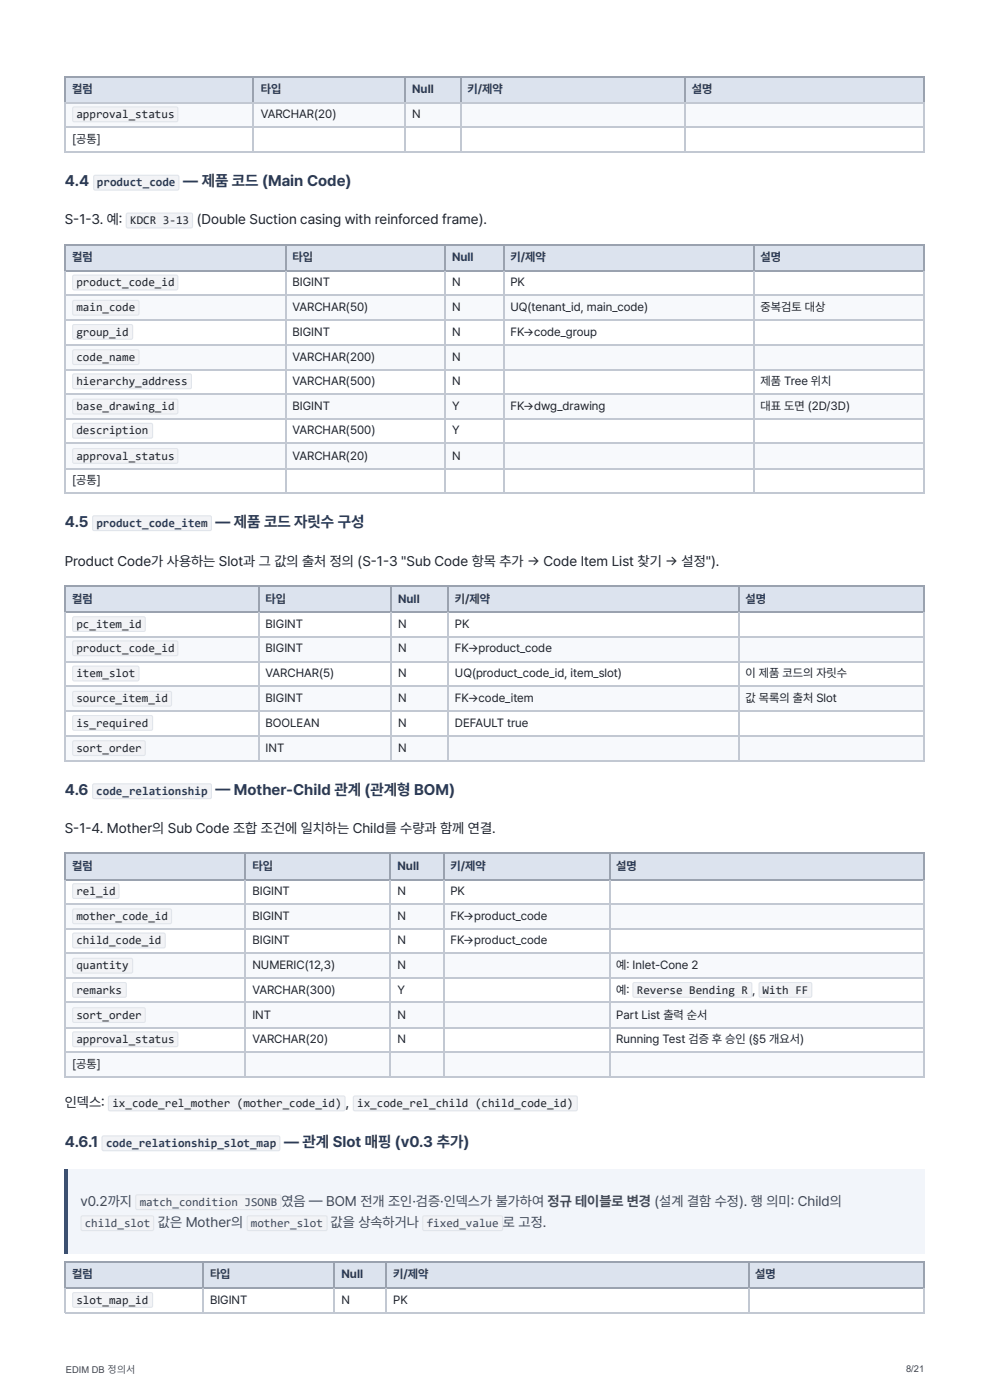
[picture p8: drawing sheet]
<svg xmlns="http://www.w3.org/2000/svg" width="210mm" height="297mm" viewBox="0 0 210 297" stroke-linecap="round" stroke-linejoin="round" font-family="sans-serif">
<g fill="#dce3ee">
<path d="M14 16.4h39.9v5.3h-39.9z"/>
<path d="M53.9 16.4h32.2v5.3h-32.2z"/>
<path d="M86.1 16.4h11.8v5.3h-11.8z"/>
<path d="M97.9 16.4h47.6v5.3h-47.6z"/>
<path d="M145.5 16.4h50.8v5.3h-50.8z"/>
</g>
<g fill="#f7f9fc">
<path d="M14 21.7h39.9v5.4h-39.9z"/>
<path d="M53.9 21.7h32.2v5.4h-32.2z"/>
<path d="M86.1 21.7h11.8v5.4h-11.8z"/>
<path d="M97.9 21.7h47.6v5.4h-47.6z"/>
<path d="M145.5 21.7h50.8v5.4h-50.8z"/>
</g>
<path d="M13.8 16.3h182.5M13.9 16.1v5.8M53.8 16.1v5.8M86 16.1v5.8M97.8 16.1v5.8M145.4 16.1v5.8M13.8 21.8h182.5" fill="none" stroke="#9aa2af" stroke-width=".22"/>
<path d="M196.2 16.1v5.8" fill="none" stroke="#9aa2af" stroke-width=".21"/>
<path d="M13.8 21.8h182.5M13.8 27h182.5M13.8 32.3h182.5M13.9 21.9v10.5M53.8 21.9v10.5M86 21.9v10.5M97.8 21.9v10.5M145.4 21.9v10.5" fill="none" stroke="#c2c8d2" stroke-width=".22"/>
<path d="M196.2 21.9v10.5" fill="none" stroke="#c2c8d2" stroke-width=".21"/>
<g fill="#dce3ee">
<path d="M14 52.1h46.6v5.3h-46.6z"/>
<path d="M60.6 52.1h34v5.3h-34z"/>
<path d="M94.6 52.1h12.2v5.3h-12.2z"/>
<path d="M106.8 52.1h53.2v5.3h-53.2z"/>
<path d="M160 52.1h36.3v5.3h-36.3z"/>
</g>
<g fill="#f7f9fc">
<path d="M14 62.8h46.6v5.1h-46.6z"/>
<path d="M60.6 62.8h34v5.1h-34z"/>
<path d="M94.6 62.8h12.2v5.1h-12.2z"/>
<path d="M106.8 62.8h53.2v5.1h-53.2z"/>
<path d="M160 62.8h36.3v5.1h-36.3z"/>
<path d="M14 73.3h46.6v5.1h-46.6z"/>
<path d="M60.6 73.3h34v5.1h-34z"/>
<path d="M94.6 73.3h12.2v5.1h-12.2z"/>
<path d="M106.8 73.3h53.2v5.1h-53.2z"/>
<path d="M160 73.3h36.3v5.1h-36.3z"/>
<path d="M14 83.8h46.6v5.1h-46.6z"/>
<path d="M60.6 83.8h34v5.1h-34z"/>
<path d="M94.6 83.8h12.2v5.1h-12.2z"/>
<path d="M106.8 83.8h53.2v5.1h-53.2z"/>
<path d="M160 83.8h36.3v5.1h-36.3z"/>
<path d="M14 94.3h46.6v5.1h-46.6z"/>
<path d="M60.6 94.3h34v5.1h-34z"/>
<path d="M94.6 94.3h12.2v5.1h-12.2z"/>
<path d="M106.8 94.3h53.2v5.1h-53.2z"/>
<path d="M160 94.3h36.3v5.1h-36.3z"/>
</g>
<path d="M13.8 52h182.5M13.8 57.6h182.5M13.9 51.9v5.8M60.7 51.9v5.8M94.5 51.9v5.8M107 51.9v5.8M160.1 51.9v5.8" fill="none" stroke="#9aa2af" stroke-width=".22"/>
<path d="M196.2 51.9v5.8" fill="none" stroke="#9aa2af" stroke-width=".21"/>
<g fill="none" stroke="#c2c8d2" stroke-width=".22">
<path d="M13.9 57.7v47.1M60.7 57.7v47.1M94.5 57.7v47.1M107 57.7v47.1M160.1 57.7v47.1M13.8 62.7h182.5M13.8 68h182.5M13.8 73.2h182.5M13.8 78.5h182.5M13.8 83.7h182.5M13.8 89h182.5M13.8 94.2h182.5"/>
<path d="M13.8 99.5h182.5M13.8 104.7h182.5"/>
</g>
<path d="M196.2 57.7v47.1" fill="none" stroke="#c2c8d2" stroke-width=".21"/>
<g fill="#dce3ee">
<path d="M14 124.4h41.1v5.6h-41.1z"/>
<path d="M55.1 124.4h28.1v5.6h-28.1z"/>
<path d="M83.2 124.4h12v5.6h-12z"/>
<path d="M95.2 124.4h61.7v5.6h-61.7z"/>
<path d="M156.9 124.4h39.4v5.6h-39.4z"/>
</g>
<g fill="#f7f9fc">
<path d="M14 135.1h41.1v5.4h-41.1z"/>
<path d="M55.1 135.1h28.1v5.4h-28.1z"/>
<path d="M83.2 135.1h12v5.4h-12z"/>
<path d="M95.2 135.1h61.7v5.4h-61.7z"/>
<path d="M156.9 135.1h39.4v5.4h-39.4z"/>
<path d="M14 145.8h41.1v5.2h-41.1z"/>
<path d="M55.1 145.8h28.1v5.2h-28.1z"/>
<path d="M83.2 145.8h12v5.2h-12z"/>
<path d="M95.2 145.8h61.7v5.2h-61.7z"/>
<path d="M156.9 145.8h39.4v5.2h-39.4z"/>
<path d="M14 156.3h41.1v5.2h-41.1z"/>
<path d="M55.1 156.3h28.1v5.2h-28.1z"/>
<path d="M83.2 156.3h12v5.2h-12z"/>
<path d="M95.2 156.3h61.7v5.2h-61.7z"/>
<path d="M156.9 156.3h39.4v5.2h-39.4z"/>
</g>
<path d="M13.8 124.5h182.5M13.8 129.9h182.5M13.9 124.4v5.6M54.9 124.4v5.6M83.1 124.4v5.6M95.1 124.4v5.6M157 124.4v5.6" fill="none" stroke="#9aa2af" stroke-width=".22"/>
<path d="M196.2 124.4v5.6" fill="none" stroke="#9aa2af" stroke-width=".21"/>
<path d="M13.8 135.2h182.5M13.9 130v31.7M54.9 130v31.7M83.1 130v31.7M95.1 130v31.7M157 130v31.7M13.8 140.6h182.5M13.8 145.7h182.5M13.8 151.1h182.5M13.8 156.2h182.5M13.8 161.6h182.5" fill="none" stroke="#c2c8d2" stroke-width=".22"/>
<path d="M196.2 130v31.7" fill="none" stroke="#c2c8d2" stroke-width=".21"/>
<g fill="#dce3ee">
<path d="M14 181.3h38.2v5.4h-38.2z"/>
<path d="M52.2 181.3h30.8v5.4h-30.8z"/>
<path d="M83 181.3h11.1v5.4h-11.1z"/>
<path d="M94.1 181.3h35.3v5.4h-35.3z"/>
<path d="M129.4 181.3h66.9v5.4h-66.9z"/>
</g>
<g fill="#f7f9fc">
<path d="M14 192.1h38.2v5.1h-38.2z"/>
<path d="M52.2 192.1h30.8v5.1h-30.8z"/>
<path d="M83 192.1h11.1v5.1h-11.1z"/>
<path d="M94.1 192.1h35.3v5.1h-35.3z"/>
<path d="M129.4 192.1h66.9v5.1h-66.9z"/>
<path d="M14 202.5h38.2v5.2h-38.2z"/>
<path d="M52.2 202.5h30.8v5.2h-30.8z"/>
<path d="M83 202.5h11.1v5.2h-11.1z"/>
<path d="M94.1 202.5h35.3v5.2h-35.3z"/>
<path d="M129.4 202.5h66.9v5.2h-66.9z"/>
<path d="M14 213h38.2v5.2h-38.2z"/>
<path d="M52.2 213h30.8v5.2h-30.8z"/>
<path d="M83 213h11.1v5.2h-11.1z"/>
<path d="M94.1 213h35.3v5.2h-35.3z"/>
<path d="M129.4 213h66.9v5.2h-66.9z"/>
<path d="M14 223.5h38.2v5.2h-38.2z"/>
<path d="M52.2 223.5h30.8v5.2h-30.8z"/>
<path d="M83 223.5h11.1v5.2h-11.1z"/>
<path d="M94.1 223.5h35.3v5.2h-35.3z"/>
<path d="M129.4 223.5h66.9v5.2h-66.9z"/>
</g>
<path d="M13.8 181.2h182.5M13.8 186.8h182.5M13.9 181.1v5.8M52 181.1v5.8M82.9 181.1v5.8M94.2 181.1v5.8M129.5 181.1v5.8" fill="none" stroke="#9aa2af" stroke-width=".22"/>
<path d="M196.2 181.1v5.8" fill="none" stroke="#9aa2af" stroke-width=".21"/>
<g fill="none" stroke="#c2c8d2" stroke-width=".22">
<path d="M13.8 191.9h182.5M13.8 197.3h182.5M13.9 186.9v42M52 186.9v42M82.9 186.9v42M94.2 186.9v42M129.5 186.9v42M13.8 202.4h182.5M13.8 207.8h182.5M13.8 212.9h182.5M13.8 218.3h182.5M13.8 223.4h182.5"/>
<path d="M13.8 228.8h182.5"/>
</g>
<path d="M196.2 186.9v42" fill="none" stroke="#c2c8d2" stroke-width=".21"/>
<path d="M13.8 248.3h182.5v17.9h-182.5z" fill="#f2f5fa"/>
<path d="M13.8 248.3h.6v17.9h-.6z" fill="#1f4e8c"/>
<g fill="#dce3ee">
<path d="M14 268.2h29.2v5.3h-29.2z"/>
<path d="M43.2 268.2h27.9v5.3h-27.9z"/>
<path d="M71.1 268.2h11v5.3h-11z"/>
<path d="M82.1 268.2h76.8v5.3h-76.8z"/>
<path d="M158.9 268.2h37.4v5.3h-37.4z"/>
</g>
<path d="M13.8 268.1h182.5M13.8 273.6h182.5M13.9 268v5.8M43.1 268v5.8M71 268v5.8M82 268v5.8M159 268v5.8" fill="none" stroke="#9aa2af" stroke-width=".22"/>
<path d="M196.2 268v5.8" fill="none" stroke="#9aa2af" stroke-width=".21"/>
<path d="M13.8 278.8h182.5M13.9 273.8v5.1M43.1 273.8v5.1M71 273.8v5.1M82 273.8v5.1M159 273.8v5.1" fill="none" stroke="#c2c8d2" stroke-width=".22"/>
<path d="M196.2 273.8v5.1" fill="none" stroke="#c2c8d2" stroke-width=".21"/>
<path d="M15.5 22.7l.3-.1h21.7l.4 .4v2.6l-.5 .4h-21.7l-.4-.5v-2.4z" fill="#f2f3f6"/>
<path d="M15.5 22.8l21.9-.1 .4 .4v2.4l-.4 .4h-21.6l-.4-.4z" fill="none" stroke="#e1e5eb" stroke-width=".22"/>
<path d="M19.9 37.3l.3-.2h17.5l.4 .4v2.6l-.5 .4h-17.5l-.3-.5v-2.4z" fill="#f2f3f6"/>
<path d="M20 37.3l17.6-.1 .4 .4v2.4l-.4 .4h-17.4l-.3-.4z" fill="none" stroke="#e1e5eb" stroke-width=".22"/>
<path d="M26.8 45.3l.4-.1h13.4l.4 .3v2.6l-.5 .4h-13.4l-.4-.4v-2.5z" fill="#f2f3f6"/>
<path d="M26.9 45.4l13.8-.1 .2 .3v2.6l-.4 .2h-13.5l-.2-.3z" fill="none" stroke="#e1e5eb" stroke-width=".22"/>
<path d="M15.5 58.5l.3-.2h21.7l.4 .4v2.6l-.5 .4h-21.7l-.4-.5v-2.4z" fill="#f2f3f6"/>
<path d="M15.5 58.5l21.9-.1 .4 .4v2.4l-.4 .4h-21.6l-.4-.4z" fill="none" stroke="#e1e5eb" stroke-width=".22"/>
<path d="M15.5 63.8l.3-.1h13.4l.4 .3v2.7l-.4 .3h-13.5l-.4-.4v-2.5z" fill="#f2f3f6"/>
<path d="M15.5 63.9l13.8-.1 .2 .3v2.6l-.3 .2h-13.6l-.2-.3z" fill="none" stroke="#e1e5eb" stroke-width=".22"/>
<path d="M15.5 69l.3-.2h12.1l.4 .4v2.6l-.5 .4h-12.1l-.4-.5v-2.4z" fill="#f2f3f6"/>
<path d="M15.5 69h12.5l.2 .3-.1 2.6-.3 .2-12.2-.1-.2-.3z" fill="none" stroke="#e1e5eb" stroke-width=".22"/>
<path d="M15.5 74.3l.3-.1h13.4l.4 .3v2.7l-.4 .3h-13.5l-.4-.4v-2.5z" fill="#f2f3f6"/>
<path d="M15.5 74.4l13.8-.1 .2 .3v2.6l-.3 .2h-13.6l-.2-.3z" fill="none" stroke="#e1e5eb" stroke-width=".22"/>
<path d="M15.5 79.4l.3-.1h24.6l.4 .4v2.6l-.5 .4h-24.6l-.4-.5v-2.4z" fill="#f2f3f6"/>
<path d="M15.5 79.5l24.8-.1 .4 .4v2.4l-.4 .4h-24.5l-.4-.4z" fill="none" stroke="#e1e5eb" stroke-width=".22"/>
<path d="M15.5 84.8l.3-.1h21.7l.4 .3v2.7l-.5 .3h-21.7l-.4-.4v-2.5z" fill="#f2f3f6"/>
<path d="M15.5 84.9l21.9-.1 .4 .3v2.5l-.4 .3h-21.6l-.4-.3z" fill="none" stroke="#e1e5eb" stroke-width=".22"/>
<path d="M15.5 89.9l.3-.1h16.4l.3 .4v2.6l-.4 .4-16.4-.1-.4-.4v-2.4z" fill="#f2f3f6"/>
<path d="M15.5 90l16.6-.1 .3 .4v2.4l-.3 .3h-16.3l-.4-.3z" fill="none" stroke="#e1e5eb" stroke-width=".22"/>
<path d="M15.5 95.3l.3-.1h21.7l.4 .3v2.7l-.5 .3h-21.7l-.4-.4v-2.5z" fill="#f2f3f6"/>
<path d="M15.5 95.4l21.9-.1 .4 .3v2.5l-.4 .3h-21.6l-.4-.3z" fill="none" stroke="#e1e5eb" stroke-width=".22"/>
<path d="M19.7 109.6l.3-.1h24.7l.3 .3v2.6l-.4 .4h-24.7l-.3-.4v-2.5z" fill="#f2f3f6"/>
<path d="M19.8 109.7l24.8-.1 .3 .3v2.5l-.3 .3h-24.6l-.3-.3z" fill="none" stroke="#e1e5eb" stroke-width=".22"/>
<path d="M15.5 131l.3-.1h14.8l.3 .3v2.7l-.4 .3h-14.8l-.4-.4v-2.5z" fill="#f2f3f6"/>
<path d="M15.5 131.1l15-.1 .3 .3v2.5l-.3 .3h-14.7l-.4-.3z" fill="none" stroke="#e1e5eb" stroke-width=".22"/>
<path d="M15.5 136.1l.3-.1h21.7l.4 .4v2.6l-.5 .4h-21.7l-.4-.5v-2.4z" fill="#f2f3f6"/>
<path d="M15.5 136.2l21.9-.1 .4 .4v2.4l-.4 .4h-21.6l-.4-.4z" fill="none" stroke="#e1e5eb" stroke-width=".22"/>
<path d="M15.5 141.5l.3-.1h13.4l.4 .3v2.7l-.4 .3h-13.5l-.4-.4v-2.5z" fill="#f2f3f6"/>
<path d="M15.5 141.6l13.8-.1 .2 .3v2.6l-.3 .2h-13.6l-.2-.3z" fill="none" stroke="#e1e5eb" stroke-width=".22"/>
<path d="M15.5 146.9l.3-.2h20.4l.3 .4v2.6l-.4 .4h-20.4l-.4-.5v-2.4z" fill="#f2f3f6"/>
<path d="M15.5 146.9l20.6-.1 .3 .4v2.4l-.3 .4h-20.3l-.4-.4z" fill="none" stroke="#e1e5eb" stroke-width=".22"/>
<path d="M15.5 152l.3-.1h16.4l.3 .3v2.7l-.4 .3h-16.4l-.4-.4v-2.5z" fill="#f2f3f6"/>
<path d="M15.5 152.1l16.6-.1 .3 .3v2.5l-.3 .3h-16.3l-.4-.3z" fill="none" stroke="#e1e5eb" stroke-width=".22"/>
<path d="M15.5 157.4l.3-.2h14.8l.3 .4v2.6l-.4 .4h-14.8l-.4-.5v-2.4z" fill="#f2f3f6"/>
<path d="M15.5 157.4l15-.1 .3 .4v2.4l-.3 .4h-14.7l-.4-.4z" fill="none" stroke="#e1e5eb" stroke-width=".22"/>
<path d="M19.7 166.5l.3-.1h24.7l.3 .3v2.7l-.4 .3h-24.7l-.3-.4v-2.5z" fill="#f2f3f6"/>
<path d="M19.8 166.6l24.8-.1 .3 .3v2.5l-.3 .3h-24.6l-.3-.3z" fill="none" stroke="#e1e5eb" stroke-width=".22"/>
<path d="M15.5 187.7l.3-.1h9.2l.4 .3v2.7l-.5 .3h-9.2l-.4-.4v-2.5z" fill="#f2f3f6"/>
<path d="M15.5 187.8l9.5-.1 .3 .3-.1 2.6-.3 .2h-9.3l-.2-.3z" fill="none" stroke="#e1e5eb" stroke-width=".22"/>
<path d="M15.5 193.1l.3-.2 20.4 .1 .3 .3v2.6l-.4 .4h-20.4l-.4-.5v-2.4z" fill="#f2f3f6"/>
<path d="M15.5 193.2l20.6-.1 .3 .3v2.4l-.3 .4h-20.3l-.4-.4z" fill="none" stroke="#e1e5eb" stroke-width=".22"/>
<path d="M15.5 198.2l.3-.1h19l.4 .3v2.7l-.5 .3h-19l-.4-.4v-2.5z" fill="#f2f3f6"/>
<path d="M15.5 198.3l19.2-.1 .4 .3v2.5l-.4 .3h-18.9l-.4-.3z" fill="none" stroke="#e1e5eb" stroke-width=".22"/>
<path d="M15.5 203.6l.3-.2h12.1l.4 .4v2.6l-.5 .4h-12.1l-.4-.5v-2.4z" fill="#f2f3f6"/>
<path d="M15.5 203.6h12.5l.2 .3-.1 2.6-.3 .2-12.2-.1-.2-.3z" fill="none" stroke="#e1e5eb" stroke-width=".22"/>
<path d="M15.5 208.7l.3-.1h10.8l.3 .3v2.7l-.4 .3h-10.8l-.4-.4v-2.5z" fill="#f2f3f6"/>
<path d="M15.5 208.8l11.1-.1 .2 .3v2.6l-.3 .2h-10.9l-.2-.3z" fill="none" stroke="#e1e5eb" stroke-width=".22"/>
<path d="M134.4 208.7l.4-.1h24.6l.3 .3v2.7l-.4 .3h-24.6l-.4-.4v-2.5z" fill="#f2f3f6"/>
<path d="M134.5 208.8l24.8-.1 .3 .3v2.5l-.3 .3h-24.5l-.4-.3z" fill="none" stroke="#e1e5eb" stroke-width=".22"/>
<path d="M161.2 208.7l.3-.1h10.6l.4 .3v2.7l-.5 .3h-10.5l-.4-.4v-2.5z" fill="#f2f3f6"/>
<path d="M161.3 208.8l10.9-.1 .2 .3-.1 2.6-.3 .2h-10.6l-.2-.3z" fill="none" stroke="#e1e5eb" stroke-width=".22"/>
<path d="M15.5 214.1l.3-.2h14.8l.3 .4v2.6l-.4 .4h-14.8l-.4-.5v-2.4z" fill="#f2f3f6"/>
<path d="M15.5 214.1l15-.1 .3 .4v2.4l-.3 .4h-14.7l-.4-.4z" fill="none" stroke="#e1e5eb" stroke-width=".22"/>
<path d="M15.5 219.2l.3-.1h21.7l.4 .3v2.7l-.5 .3h-21.7l-.4-.4v-2.5z" fill="#f2f3f6"/>
<path d="M15.5 219.3l21.9-.1 .4 .3v2.5l-.4 .3h-21.6l-.4-.3z" fill="none" stroke="#e1e5eb" stroke-width=".22"/>
<path d="M23 232.8l.4-.1h49.5l.5 .3v2.6l-.2 .3-.3 .1h-49.5l-.5-.3v-2.6z" fill="#f2f3f6"/>
<path d="M23.1 232.9l49.8-.1 .4 .3v2.5l-.4 .3h-49.5l-.4-.3z" fill="none" stroke="#e1e5eb" stroke-width=".22"/>
<path d="M75.1 232.8l.3-.1h46.9l.4 .3v2.6l-.1 .3-.3 .1h-46.9l-.5-.3v-2.6z" fill="#f2f3f6"/>
<path d="M75.1 232.9l47.2-.1 .3 .3v2.5l-.3 .3h-46.9l-.4-.3z" fill="none" stroke="#e1e5eb" stroke-width=".22"/>
<path d="M21.7 241.3l.3-.1h37.1l.4 .3v2.6l-.1 .3-.3 .1h-37.1l-.4-.3v-2.6z" fill="#f2f3f6"/>
<path d="M21.8 241.4l37.3-.1 .3 .3v2.5l-.3 .3h-37.1l-.3-.3z" fill="none" stroke="#e1e5eb" stroke-width=".22"/>
<path d="M28.8 253.8l.4-.1h30.1l.4 .3v2.6l-.1 .3-.3 .1h-30.1l-.5-.3v-2.6z" fill="#f2f3f6"/>
<path d="M28.9 253.9l30.4-.1 .3 .3v2.5l-.3 .3h-30.1l-.4-.3z" fill="none" stroke="#e1e5eb" stroke-width=".22"/>
<path d="M17.2 258.3l.4-.2h14.8l.3 .4v2.6l-.4 .4h-14.8l-.4-.5v-2.4z" fill="#f2f3f6"/>
<path d="M17.3 258.3l15-.1 .3 .4v2.4l-.3 .4h-14.7l-.4-.4z" fill="none" stroke="#e1e5eb" stroke-width=".22"/>
<path d="M52.5 258.3l.3-.2h16.4l.4 .4v2.6l-.5 .4h-16.4l-.3-.5v-2.4z" fill="#f2f3f6"/>
<path d="M52.6 258.3l16.5-.1 .4 .4v2.4l-.4 .4h-16.3l-.3-.4z" fill="none" stroke="#e1e5eb" stroke-width=".22"/>
<path d="M89.8 258.3l.3-.2h16.4l.3 .4v2.6l-.4 .4h-16.4l-.3-.5v-2.4z" fill="#f2f3f6"/>
<path d="M89.9 258.3l16.5-.1 .3 .4v2.4l-.3 .4h-16.3l-.3-.4z" fill="none" stroke="#e1e5eb" stroke-width=".22"/>
<path d="M15.5 274.6l.3-.2h16.4l.3 .4v2.6l-.4 .4h-16.4l-.4-.5v-2.4z" fill="#f2f3f6"/>
<path d="M15.5 274.6l16.6-.1 .3 .4v2.4l-.3 .4h-16.3l-.4-.4z" fill="none" stroke="#e1e5eb" stroke-width=".22"/>
<g font-size="3.3" fill="#2b3a55">
<text x="13.8" y="39.6">4.4</text>
<text x="38.9" y="39.6">— 제품 코드 (Main Code)</text>
<text x="13.8" y="111.9">4.5</text>
<text x="45.8" y="111.9">— 제품 코드 자릿수 구성</text>
<text x="13.8" y="168.8">4.6</text>
<text x="45.7" y="168.8">— Mother-Child 관계 (관계형 BOM)</text>
<text x="13.8" y="243.6">4.6.1</text>
<text x="60.3" y="243.6">— 관계 Slot 매핑 (v0.3 추가)</text>
</g>
<g font-size="3" fill="#1e222a">
<text x="13.8" y="47.6">S-1-3. 예:</text>
<text x="41.8" y="47.6">(Double Suction casing with reinforced frame).</text>
<text x="13.8" y="120.2">Product Code가 사용하는 Slot과 그 값의 출처 정의 (S-1-3 &quot;Sub Code 항목 추가 → Code Item List 찾기 → 설정&quot;).</text>
<text x="13.8" y="176.9">S-1-4. Mother의 Sub Code 조합 조건에 일치하는 Child를 수량과 함께 연결.</text>
<text x="13.8" y="235.1">인덱스:</text>
<text x="73.4" y="235.1">,</text>
</g>
<g font-size="3" fill="#40495a">
<text x="17.1" y="256.1">v0.2까지</text>
<text x="59.8" y="256.1">였음 — BOM 전개 조인·검증·인덱스가 불가하여 정규 테이블로 변경 (설계 결함 수정). 행 의미: Child의</text>
<text x="33.5" y="260.6">값은 Mother의</text>
<text x="70.2" y="260.6">값을 상속하거나</text>
<text x="106.8" y="260.6">로 고정.</text>
</g>
<g font-size="2.5" fill="#2b3a55">
<text x="15.3" y="19.7">컬럼</text>
<text x="55.4" y="19.7">타입</text>
<text x="87.5" y="19.7">Null</text>
<text x="99.3" y="19.7">키/제약</text>
<text x="146.9" y="19.7">설명</text>
<text x="20.6" y="39.6">product_code</text>
<text x="15.3" y="55.4">컬럼</text>
<text x="62.1" y="55.4">타입</text>
<text x="96" y="55.4">Null</text>
<text x="108.4" y="55.4">키/제약</text>
<text x="161.5" y="55.4">설명</text>
<text x="20.5" y="111.9">product_code_item</text>
<text x="15.3" y="128">컬럼</text>
<text x="56.4" y="128">타입</text>
<text x="84.5" y="128">Null</text>
<text x="96.6" y="128">키/제약</text>
<text x="158.3" y="128">설명</text>
<text x="20.4" y="168.8">code_relationship</text>
<text x="15.3" y="184.7">컬럼</text>
<text x="53.6" y="184.7">타입</text>
<text x="84.4" y="184.7">Null</text>
<text x="95.7" y="184.7">키/제약</text>
<text x="130.9" y="184.7">설명</text>
<text x="22.5" y="243.6">code_relationship_slot_map</text>
<text x="15.3" y="271.5">컬럼</text>
<text x="44.6" y="271.5">타입</text>
<text x="72.5" y="271.5">Null</text>
<text x="83.5" y="271.5">키/제약</text>
<text x="160.4" y="271.5">설명</text>
</g>
<g font-size="2.5" fill="#1e222a">
<text x="16.2" y="25.1">approval_status</text>
<text x="55.4" y="25.1">VARCHAR(20)</text>
<text x="87.5" y="25.1">N</text>
<text x="15.3" y="30.4">[공통]</text>
<text x="27.7" y="47.6">KDCR 3-13</text>
<text x="16.2" y="60.8">product_code_id</text>
<text x="62.1" y="60.8">BIGINT</text>
<text x="96" y="60.8">N</text>
<text x="108.4" y="60.8">PK</text>
<text x="16.2" y="66.1">main_code</text>
<text x="16.2" y="71.3">group_id</text>
<text x="62.1" y="66.1">VARCHAR(50)</text>
<text x="62.1" y="71.3">BIGINT</text>
<text x="96" y="66.1">N</text>
<text x="96" y="71.3">N</text>
<text x="108.4" y="66.1">UQ(tenant_id, main_code)</text>
<text x="108.4" y="71.3">FK→code_group</text>
<text x="161.5" y="66.1">중복검토 대상</text>
<text x="16.2" y="76.6">code_name</text>
<text x="62.1" y="76.6">VARCHAR(200)</text>
<text x="96" y="76.6">N</text>
<text x="16.2" y="81.8">hierarchy_address</text>
<text x="62.1" y="81.8">VARCHAR(500)</text>
<text x="96" y="81.8">N</text>
<text x="161.5" y="81.8">제품 Tree 위치</text>
<text x="16.2" y="87.1">base_drawing_id</text>
<text x="62.1" y="87.1">BIGINT</text>
<text x="96" y="87.1">Y</text>
<text x="108.4" y="87.1">FK→dwg_drawing</text>
<text x="161.5" y="87.1">대표 도면 (2D/3D)</text>
<text x="16.2" y="92.3">description</text>
<text x="62.1" y="92.3">VARCHAR(500)</text>
<text x="96" y="92.3">Y</text>
<text x="16.2" y="97.6">approval_status</text>
<text x="62.1" y="97.6">VARCHAR(20)</text>
<text x="96" y="97.6">N</text>
<text x="15.3" y="102.8">[공통]</text>
<text x="16.2" y="133.3">pc_item_id</text>
<text x="56.4" y="133.3">BIGINT</text>
<text x="84.5" y="133.3">N</text>
<text x="96.6" y="133.3">PK</text>
<text x="16.2" y="138.5">product_code_id</text>
<text x="16.2" y="143.8">item_slot</text>
<text x="56.4" y="138.5">BIGINT</text>
<text x="56.4" y="143.8">VARCHAR(5)</text>
<text x="84.5" y="138.5">N</text>
<text x="84.5" y="143.8">N</text>
<text x="96.6" y="138.5">FK→product_code</text>
<text x="96.6" y="143.8">UQ(product_code_id, item_slot)</text>
<text x="158.3" y="143.8">이 제품 코드의 자릿수</text>
<text x="16.2" y="149.2">source_item_id</text>
<text x="56.4" y="149.2">BIGINT</text>
<text x="84.5" y="149.2">N</text>
<text x="96.6" y="149.2">FK→code_item</text>
<text x="158.3" y="149.2">값 목록의 출처 Slot</text>
<text x="16.2" y="154.3">is_required</text>
<text x="56.4" y="154.3">BOOLEAN</text>
<text x="84.5" y="154.3">N</text>
<text x="96.6" y="154.3">DEFAULT true</text>
<text x="16.2" y="159.7">sort_order</text>
<text x="56.4" y="159.7">INT</text>
<text x="84.5" y="159.7">N</text>
<text x="16.2" y="190">rel_id</text>
<text x="53.6" y="190">BIGINT</text>
<text x="84.4" y="190">N</text>
<text x="95.7" y="190">PK</text>
<text x="16.2" y="195.4">mother_code_id</text>
<text x="53.6" y="195.4">BIGINT</text>
<text x="84.4" y="195.4">N</text>
<text x="95.7" y="195.4">FK→product_code</text>
<text x="16.2" y="200.5">child_code_id</text>
<text x="53.6" y="200.5">BIGINT</text>
<text x="84.4" y="200.5">N</text>
<text x="95.7" y="200.5">FK→product_code</text>
<text x="16.2" y="205.9">quantity</text>
<text x="53.6" y="205.9">NUMERIC(12,3)</text>
<text x="84.4" y="205.9">N</text>
<text x="130.9" y="205.9">예: Inlet-Cone 2</text>
<text x="16.2" y="211">remarks</text>
<text x="53.6" y="211">VARCHAR(300)</text>
<text x="84.4" y="211">Y</text>
<text x="130.9" y="211">예:</text>
<text x="135.2" y="211">Reverse Bending R</text>
<text x="159.8" y="211">,</text>
<text x="161.9" y="211">With FF</text>
<text x="16.2" y="216.4">sort_order</text>
<text x="16.2" y="221.5">approval_status</text>
<text x="53.6" y="216.4">INT</text>
<text x="53.6" y="221.5">VARCHAR(20)</text>
<text x="84.4" y="216.4">N</text>
<text x="84.4" y="221.5">N</text>
<text x="130.9" y="216.4">Part List 출력 순서</text>
<text x="130.9" y="221.5">Running Test 검증 후 승인 (§5 개요서)</text>
<text x="15.3" y="226.9">[공통]</text>
<text x="23.9" y="235.1">ix_code_rel_mother (mother_code_id)</text>
<text x="75.8" y="235.1">ix_code_rel_child (child_code_id)</text>
<text x="16.2" y="276.9">slot_map_id</text>
<text x="44.6" y="276.9">BIGINT</text>
<text x="72.5" y="276.9">N</text>
<text x="83.5" y="276.9">PK</text>
</g>
<g font-size="2.5" fill="#40495a">
<text x="29.7" y="256.1">match_condition JSONB</text>
<text x="18" y="260.6">child_slot</text>
<text x="53.3" y="260.6">mother_slot</text>
<text x="90.6" y="260.6">fixed_value</text>
</g>
<g font-size="2" fill="#42464d">
<text x="14" y="291.6">EDIM DB 정의서</text>
<text x="192.4" y="291.3">8/21</text>
</g>
</svg>
